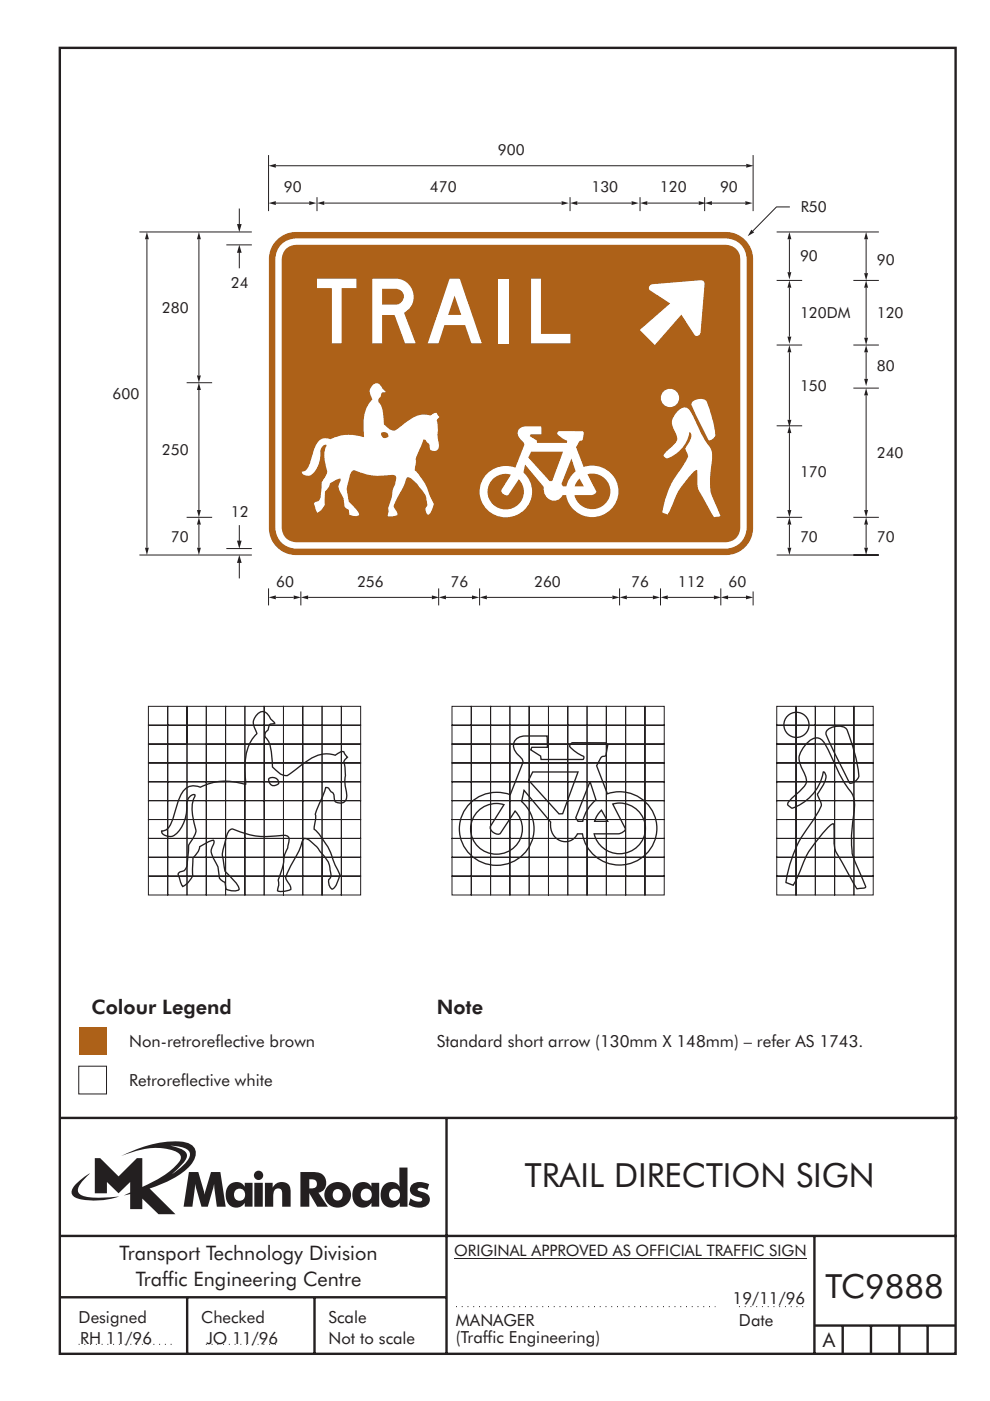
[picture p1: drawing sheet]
<svg xmlns="http://www.w3.org/2000/svg" width="210mm" height="297mm" viewBox="0 0 210 297" stroke-linecap="round" stroke-linejoin="round" font-family="sans-serif">
<g fill="none" stroke="#231f20" stroke-width=".51">
<path d="M12.7 10.1h189.9v276.9h-189.9zM12.7 237h190.3M94.7 236.9v50.1M12.7 262h190M12.7 275h82M39.7 275v12.1M66.7 275v12M172.7 262v25M172.7 281h30M178.7 281v6M184.7 281v6M190.7 281v6"/>
<path d="M196.7 281v6"/>
</g>
<path d="M96.7 277h55M156.7 277h14M16.7 285h20.3M43.6 285h15.1" fill="none" stroke="#231f20" stroke-width=".21" stroke-dasharray=".2 1" stroke-linecap="butt"/>
<path d="M36.1 242.9a5.8 5.8 0 0 1 3.9 1.1 1.58 1.58 0 0 1-.2 2l-1.1 1.2-2.3 1.8 .9-.8a6.5 6.5 0 0 0 2.3-3.2 2.43 2.43 0 0 0-2.2-1.8zM20.1 245.5v7.5h2.6v-2.4l2.4 2.4 2.5-2.4v2.2l-1.4 .7 1.4-.3v3.2h2.6v-2.3l3.4 3.3h3.6l-5.5-5.4a20.1 20.1 0 0 0 8.7-4.9 3.1 3.1 0 0 0 .7-3.8 3.8 3.8 0 0 0-3-1.3 25.1 25.1 0 0 0-12.4 3.1 16.1 16.1 0 0 1 11.1-1.1 1.56 1.56 0 0 1 1.4 1.9 17.9 17.9 0 0 1-8 5.8v-6.2h-1.2l-3.9 3.9-3.9-3.9zM16.2 251a1.82 1.82 0 0 0-.7 2.6 9.9 9.9 0 0 0 5.8 .9l2-.3 2-.5a22.2 22.2 0 0 1-7.7-.1 1.33 1.33 0 0 1-.8-2.3l1-1.2 1.3-1.3-1.4 .8zM65.6 250a1.13 1.13 0 0 1 1.2 .2 1.13 1.13 0 0 1 .3 1.2 1.26 1.26 0 0 1-1.5 .6zM63.7 248.5v7.3h1.9v-2.8l1.7 2.8h2.2l-2-2.9a2.25 2.25 0 0 0 1.6-2.7 2.25 2.25 0 0 0-2.6-1.7zM68.9 253.3a2.79 2.79 0 0 0 5.5 0 2.79 2.79 0 0 0-5.5 0zM70.9 252.3a1.15 1.15 0 0 1 1.8 1 1.15 1.15 0 0 1-1.8 1 1.46 1.46 0 0 1 0-2zM75.5 251.2a3.2 3.2 0 0 0 .4 4.6 2.13 2.13 0 0 0 2.9-.8v.8h1.6v-5h-1.7v.8a2.07 2.07 0 0 0-3.2-.4zM76.9 252.2a1.23 1.23 0 0 1 1.7 .3 1.23 1.23 0 0 1-.2 1.7 1.23 1.23 0 0 1-1.7-.1 1.54 1.54 0 0 1 .2-1.9zM84.7 247.5v4.1a2.16 2.16 0 0 0-2.3-.9 2.16 2.16 0 0 0-1.6 1.9 2.52 2.52 0 0 0 2.6 3.4 2.11 2.11 0 0 0 1.4-1v.8h1.6v-8.3zM82.9 252.3a1.24 1.24 0 0 1 1.9 1 1.24 1.24 0 0 1-1.9 1.1 1.47 1.47 0 0 1 0-2.1zM87.4 251.1a1.52 1.52 0 0 0-.4 1.7 1.52 1.52 0 0 0 1.4 .9 .82 .82 0 0 1 1.1 .8 2.07 2.07 0 0 1-2.5-.4l-.4 1.3a3.8 3.8 0 0 0 4 .2 1.56 1.56 0 0 0 .5-1.7 1.56 1.56 0 0 0-1.4-1.1 1.25 1.25 0 0 1-1.2-.6 1.21 1.21 0 0 1 1.7-.1l.4 .2 .4-1.2a3.7 3.7 0 0 0-3.6 0zM40.1 248.5l-1.2 7.3h1.9l.6-4.8 1.3 4.8h1.4l1.3-4.8 .6 4.8h1.9l-1.2-7.3h-2l-1.3 4.8-1.4-4.8zM48.7 251.2a3.2 3.2 0 0 0 .4 4.6 2.13 2.13 0 0 0 2.8-.8v.8h1.6v-5h-1.6v.8a2.07 2.07 0 0 0-3.2-.4zM50.1 252.2a1.23 1.23 0 0 1 1.6 .3 1.23 1.23 0 0 1-.2 1.7 1.23 1.23 0 0 1-1.7-.1 1.55 1.55 0 0 1 .3-1.9zM53.9 250.8v5h1.8v-5zM53.8 249.2a1 1 0 0 0 2 0 1 1 0 0 0-2 0zM56.2 250.8v5h1.7a5.4 5.4 0 0 1 .4-3.5 .91 .91 0 0 1 1.1-.2 .91 .91 0 0 1 .4 1v2.7h1.8v-2.9a2 2 0 0 0-1.4-2.3 2 2 0 0 0-2.4 1.2v-1z" fill-rule="evenodd" fill="#231f20"/>
<path d="M96.3 266.7h74.7" fill="none" stroke="#231f20" stroke-width=".21"/>
<path d="M16.7 217.8h5.9v5.9h-5.9z" fill-rule="evenodd" fill="#ad6118"/>
<path d="M16.7 226.1h5.9v5.8h-5.9z" fill-rule="evenodd" fill="#fff" stroke="#231f20" stroke-width=".21"/>
<path d="M54.8 151.2a1.31 1.31 0 0 1 2 .3l.7 1.1a.97 .97 0 0 1 .7 .8l-1 .2-.5 1.3a1.08 1.08 0 0 0-.1 1.8 4.6 4.6 0 0 1 .9 2.5l.3 3.4 .7 .7a3.1 3.1 0 0 0 2.4 1.1l3.3-2.4a7.4 7.4 0 0 1 6.9-1.9l.8-.5 .7-.3 .3 .1 .8 1.1-.2 .2a1.01 1.01 0 0 0-.5 1.4l.2 2.3-.1 1.6 .3 1.8a1.66 1.66 0 0 1-1.2 2.5l-1.1-.3-.2-.7a1.23 1.23 0 0 0-.7-1.4l-.5-.8-.7-.1-2.2 5.6 .1 1-.3 2.2 1 .9 1 1.6a12.4 12.4 0 0 1 2.3 4.8l1.2 2.4-.9 2.3-.8 .7-.2-.1a1.83 1.83 0 0 1 0-2.6l-.2-1.4a6.6 6.6 0 0 0-2.3-4.1 9.2 9.2 0 0 0-2.7-2.5 .82 .82 0 0 0-1 .9 19.4 19.4 0 0 1-2.3 4.9l-1.2 2.5 1 1.6 .2 .9-1.2 .3-1.1 .1-.6-.2 .1-.4a2.54 2.54 0 0 0 .1-1.8 16.3 16.3 0 0 0 1.3-5.2 7 7 0 0 0 1-3.5l-.1-.4-.4-.3-.6-.1-1.3 .1a16.4 16.4 0 0 1-9.6-1.4 2.2 2.2 0 0 0-1.4 2.1 8.3 8.3 0 0 0-.5 5.1l.3 1.7 1.7 1.7a3.8 3.8 0 0 1 1.3 2.2 3 3 0 0 1-2.8-.1l-.2-1.4-.7-.4a1.33 1.33 0 0 1-.6-1.5l-.2-1.4-1.2-2.4a2.36 2.36 0 0 1 .3-2.6l.1-.3-.1-.4-1 .3-2 1.1-.2 .9-1.2 1.5v3.8l-1.2 1.6-1 .7-1-2.6a1.35 1.35 0 0 1 1.3-.8l.5-.6 .2-.7 .3-3.2a2.14 2.14 0 0 1 .6-1.9 2.85 2.85 0 0 0 .6-3.5l-.4-1.8a6.8 6.8 0 0 1 .6-4.3l-.4-.1a2.08 2.08 0 0 0-1.4 2.3 7.2 7.2 0 0 1-3 6.5 2.27 2.27 0 0 1-2.3-.7v-.4l.7-.1a4 4 0 0 0 1.7-2.7l.6-2.1a8.3 8.3 0 0 1 2.3-4.3l.8-.3 .9-.1 1.2 .3 .9-.4a12.1 12.1 0 0 1 8.6-.2 28.6 28.6 0 0 1 .4-7.2l.4-1.2 .7-1.2 .9-1.1-.3-1a2.45 2.45 0 0 1 .7-3.4zM57 165a1.31 1.31 0 0 1 2.1 1.1 1.17 1.17 0 0 1-1.5 .4 1.17 1.17 0 0 1-.6-1.5z" fill="none" stroke="#231f20" stroke-width=".28"/>
<g fill="none" stroke="#231f20" stroke-width=".21">
<path d="M31.5 149.8h4.1v4h-4.1zM31.5 153.8h4.1v4h-4.1zM31.5 157.8h4.1v4h-4.1zM35.6 149.8h4v4h-4zM35.6 153.8h4v4h-4zM35.6 157.8h4v4h-4zM39.6 149.8h4.1v4h-4.1zM39.6 153.8h4.1v4h-4.1zM39.6 157.8h4.1v4h-4.1zM43.7 149.8h4.1v4h-4.1zM43.7 153.8h4.1v4h-4.1zM43.7 157.8h4.1v4h-4.1z"/>
<path d="M47.8 149.8h4.1v4h-4.1zM47.8 153.8h4.1v4h-4.1zM47.8 157.8h4.1v4h-4.1zM51.9 149.8h4.1v4h-4.1zM51.9 153.8h4.1v4h-4.1zM51.9 157.8h4.1v4h-4.1zM56 149.8h4.1v4h-4.1zM56 153.8h4.1v4h-4.1zM56 157.8h4.1v4h-4.1zM60.1 149.8h4.1v4h-4.1zM60.1 153.8h4.1v4h-4.1zM60.1 157.8h4.1v4h-4.1z"/>
<path d="M64.2 149.8h4.1v4h-4.1zM64.2 153.8h4.1v4h-4.1zM64.2 157.8h4.1v4h-4.1zM68.3 149.8h4.1v4h-4.1zM68.3 153.8h4.1v4h-4.1zM68.3 157.8h4.1v4h-4.1zM72.4 149.8h4.1v4h-4.1zM72.4 153.8h4.1v4h-4.1zM72.4 157.8h4.1v4h-4.1zM31.5 161.8h4.1v4h-4.1zM31.5 165.8h4.1v4h-4.1zM31.5 169.8h4.1v4h-4.1z"/>
<path d="M31.5 173.8h4.1v4h-4.1zM31.5 177.8h4.1v4h-4.1zM35.6 161.8h4v4h-4zM35.6 165.8h4v4h-4zM35.6 169.8h4v4h-4zM35.6 173.8h4v4h-4zM35.6 177.8h4v4h-4zM39.6 161.8h4.1v4h-4.1zM39.6 165.8h4.1v4h-4.1zM39.6 169.8h4.1v4h-4.1zM39.6 173.8h4.1v4h-4.1zM39.6 177.8h4.1v4h-4.1z"/>
<path d="M43.7 161.8h4.1v4h-4.1zM43.7 165.8h4.1v4h-4.1zM43.7 169.8h4.1v4h-4.1zM43.7 173.8h4.1v4h-4.1zM43.7 177.8h4.1v4h-4.1zM47.8 161.8h4.1v4h-4.1zM47.8 165.8h4.1v4h-4.1zM47.8 169.8h4.1v4h-4.1zM47.8 173.8h4.1v4h-4.1zM47.8 177.8h4.1v4h-4.1zM51.9 161.8h4.1v4h-4.1zM51.9 165.8h4.1v4h-4.1z"/>
<path d="M51.9 169.8h4.1v4h-4.1zM51.9 173.8h4.1v4h-4.1zM51.9 177.8h4.1v4h-4.1zM56 161.8h4.1v4h-4.1zM56 165.8h4.1v4h-4.1zM56 169.8h4.1v4h-4.1zM56 173.8h4.1v4h-4.1zM56 177.8h4.1v4h-4.1zM60.1 161.8h4.1v4h-4.1zM60.1 165.8h4.1v4h-4.1zM60.1 169.8h4.1v4h-4.1zM60.1 173.8h4.1v4h-4.1z"/>
<path d="M60.1 177.8h4.1v4h-4.1zM64.2 161.8h4.1v4h-4.1zM64.2 165.8h4.1v4h-4.1zM64.2 169.8h4.1v4h-4.1zM64.2 173.8h4.1v4h-4.1zM64.2 177.8h4.1v4h-4.1zM68.3 161.8h4.1v4h-4.1zM68.3 165.8h4.1v4h-4.1zM68.3 169.8h4.1v4h-4.1zM68.3 173.8h4.1v4h-4.1zM68.3 177.8h4.1v4h-4.1zM72.4 161.8h4.1v4h-4.1z"/>
<path d="M72.4 165.8h4.1v4h-4.1zM72.4 169.8h4.1v4h-4.1zM72.4 173.8h4.1v4h-4.1zM72.4 177.8h4.1v4h-4.1zM31.5 181.8h4.1v4h-4.1zM31.5 185.8h4.1v4h-4.1zM35.6 181.8h4v4h-4zM35.6 185.8h4v4h-4zM39.6 181.8h4.1v4h-4.1zM39.6 185.8h4.1v4h-4.1zM43.7 181.8h4.1v4h-4.1zM43.7 185.8h4.1v4h-4.1z"/>
<path d="M47.8 181.8h4.1v4h-4.1zM47.8 185.8h4.1v4h-4.1zM51.9 181.8h4.1v4h-4.1zM51.9 185.8h4.1v4h-4.1zM56 181.8h4.1v4h-4.1zM56 185.8h4.1v4h-4.1zM60.1 181.8h4.1v4h-4.1zM60.1 185.8h4.1v4h-4.1zM64.2 181.8h4.1v4h-4.1zM64.2 185.8h4.1v4h-4.1zM68.3 181.8h4.1v4h-4.1zM68.3 185.8h4.1v4h-4.1z"/>
<path d="M72.4 181.8h4.1v4h-4.1zM72.4 185.8h4.1v4h-4.1z"/>
</g>
<path d="M112.9 163.7h9.7l-3.3 8.8-.8 .1-6.4-7.2zM101.4 171.9a5.4 5.4 0 0 0 2.4 9 5.4 5.4 0 0 0 6.8-6.4l-.4-1.1-1-1.4-3.1 4.7a1.59 1.59 0 0 1-2.2-1.2l.1-.4 2.9-4.5a5.4 5.4 0 0 0-5.5 1.3zM129.9 170.5a5.4 5.4 0 0 1 6.9 6.1 5.4 5.4 0 0 1-8.6 3.4 5.5 5.5 0 0 1-2.2-3.2h5.1a1.72 1.72 0 0 0 1.5-1.1zM127.5 171.8l1.4 2.3h-2.8l.6-1.3zM109.5 156.7a2.22 2.22 0 0 0 .4 3.4l.2 .2a1.51 1.51 0 0 1 .8 1.4l-2.7 6.8a7.8 7.8 0 0 0-10.8 7.9 7.8 7.8 0 0 0 11.9 6 7.7 7.7 0 0 0 1.3-12.5l.5-2.3 5.6 6.7a3.3 3.3 0 0 0 1.1 3.4 3.3 3.3 0 0 0 3.6 .3l.6-.5 .4-.7h1.1a7.9 7.9 0 0 0 10.4 6.2 7.9 7.9 0 0 0 4.3-11.3 8 8 0 0 0-9.4-3.4l-2.3-6 .9-1.7 1.1-.4 .4-2.2-.4-.5h-7.1a.79 .79 0 0 0-.6 .8l1.3 1.2 1.6 .8v.6l-9 .1-.1-.7-2.1-1.3 .3-.6h3.3l-.1-2.4h-4.6l-.8 .1zM125.1 165.7l1.3 3.9a8.1 8.1 0 0 0-2.8 4.5h-1l-.5-.7z" fill-rule="evenodd" fill="#fff" stroke="#231f20" stroke-width=".28"/>
<g fill="none" stroke="#231f20" stroke-width=".21">
<path d="M39.6 81.1h5.4M39.6 109.7h5.4M42.2 111.2v4.9M95.8 149.8h4.1v4h-4.1zM95.8 153.8h4.1v4h-4.1zM95.8 157.8h4.1v4h-4.1zM99.9 149.8h4.1v4h-4.1zM99.9 153.8h4.1v4h-4.1zM99.9 157.8h4.1v4h-4.1zM104 149.8h4.1v4h-4.1zM104 153.8h4.1v4h-4.1zM104 157.8h4.1v4h-4.1z"/>
<path d="M108.1 149.8h4.1v4h-4.1zM108.1 153.8h4.1v4h-4.1zM108.1 157.8h4.1v4h-4.1zM112.2 149.8h4.1v4h-4.1zM112.2 153.8h4.1v4h-4.1zM112.2 157.8h4.1v4h-4.1zM116.3 149.8h4.1v4h-4.1zM116.3 153.8h4.1v4h-4.1zM116.3 157.8h4.1v4h-4.1zM120.4 149.8h4.1v4h-4.1zM120.4 153.8h4.1v4h-4.1zM120.4 157.8h4.1v4h-4.1z"/>
<path d="M124.5 149.8h4.1v4h-4.1zM124.5 153.8h4.1v4h-4.1zM124.5 157.8h4.1v4h-4.1zM128.6 149.8h4.1v4h-4.1zM128.6 153.8h4.1v4h-4.1zM128.6 157.8h4.1v4h-4.1zM132.7 149.8h4v4h-4zM132.7 153.8h4v4h-4zM132.7 157.8h4v4h-4zM136.7 149.8h4.1v4h-4.1zM136.7 153.8h4.1v4h-4.1zM136.7 157.8h4.1v4h-4.1z"/>
<path d="M164.7 149.8h4.1v4h-4.1zM164.7 153.8h4.1v4h-4.1zM164.7 157.8h4.1v4h-4.1zM168.8 149.8h4.1v4h-4.1zM168.8 153.8h4.1v4h-4.1zM168.8 157.8h4.1v4h-4.1zM172.9 149.8h4.1v4h-4.1zM172.9 153.8h4.1v4h-4.1zM172.9 157.8h4.1v4h-4.1zM177 149.8h4.1v4h-4.1zM177 153.8h4.1v4h-4.1zM177 157.8h4.1v4h-4.1z"/>
<path d="M181.1 149.8h4v4h-4zM181.1 153.8h4v4h-4zM181.1 157.8h4v4h-4zM95.8 161.8h4.1v4h-4.1zM95.8 165.8h4.1v4h-4.1zM95.8 169.8h4.1v4h-4.1zM95.8 173.8h4.1v4h-4.1zM95.8 177.8h4.1v4h-4.1zM99.9 161.8h4.1v4h-4.1zM99.9 165.8h4.1v4h-4.1zM99.9 169.8h4.1v4h-4.1zM99.9 173.8h4.1v4h-4.1z"/>
<path d="M99.9 177.8h4.1v4h-4.1zM104 161.8h4.1v4h-4.1zM104 165.8h4.1v4h-4.1zM104 169.8h4.1v4h-4.1zM104 173.8h4.1v4h-4.1zM104 177.8h4.1v4h-4.1zM108.1 161.8h4.1v4h-4.1zM108.1 165.8h4.1v4h-4.1zM108.1 169.8h4.1v4h-4.1zM108.1 173.8h4.1v4h-4.1zM108.1 177.8h4.1v4h-4.1zM112.2 161.8h4.1v4h-4.1z"/>
<path d="M112.2 165.8h4.1v4h-4.1zM112.2 169.8h4.1v4h-4.1zM112.2 173.8h4.1v4h-4.1zM112.2 177.8h4.1v4h-4.1zM116.3 161.8h4.1v4h-4.1zM116.3 165.8h4.1v4h-4.1zM116.3 169.8h4.1v4h-4.1zM116.3 173.8h4.1v4h-4.1zM116.3 177.8h4.1v4h-4.1zM120.4 161.8h4.1v4h-4.1zM120.4 165.8h4.1v4h-4.1zM120.4 169.8h4.1v4h-4.1z"/>
<path d="M120.4 173.8h4.1v4h-4.1zM120.4 177.8h4.1v4h-4.1zM124.5 161.8h4.1v4h-4.1zM124.5 165.8h4.1v4h-4.1zM124.5 169.8h4.1v4h-4.1zM124.5 173.8h4.1v4h-4.1zM124.5 177.8h4.1v4h-4.1zM128.6 161.8h4.1v4h-4.1zM128.6 165.8h4.1v4h-4.1zM128.6 169.8h4.1v4h-4.1zM128.6 173.8h4.1v4h-4.1zM128.6 177.8h4.1v4h-4.1z"/>
<path d="M132.7 161.8h4v4h-4zM132.7 165.8h4v4h-4zM132.7 169.8h4v4h-4zM132.7 173.8h4v4h-4zM132.7 177.8h4v4h-4zM136.7 161.8h4.1v4h-4.1zM136.7 165.8h4.1v4h-4.1zM136.7 169.8h4.1v4h-4.1zM136.7 173.8h4.1v4h-4.1zM136.7 177.8h4.1v4h-4.1zM164.7 161.8h4.1v4h-4.1zM164.7 165.8h4.1v4h-4.1z"/>
<path d="M164.7 169.8h4.1v4h-4.1zM164.7 173.8h4.1v4h-4.1zM164.7 177.8h4.1v4h-4.1zM168.8 161.8h4.1v4h-4.1zM168.8 165.8h4.1v4h-4.1zM168.8 169.8h4.1v4h-4.1zM168.8 173.8h4.1v4h-4.1zM168.8 177.8h4.1v4h-4.1zM172.9 161.8h4.1v4h-4.1zM172.9 165.8h4.1v4h-4.1zM172.9 169.8h4.1v4h-4.1zM172.9 173.8h4.1v4h-4.1z"/>
<path d="M172.9 177.8h4.1v4h-4.1zM177 161.8h4.1v4h-4.1zM177 165.8h4.1v4h-4.1zM177 169.8h4.1v4h-4.1zM177 173.8h4.1v4h-4.1zM177 177.8h4.1v4h-4.1zM181.1 161.8h4v4h-4zM181.1 165.8h4v4h-4zM181.1 169.8h4v4h-4zM181.1 173.8h4v4h-4zM181.1 177.8h4v4h-4zM95.8 181.8h4.1v4h-4.1z"/>
<path d="M95.8 185.8h4.1v4h-4.1zM99.9 181.8h4.1v4h-4.1zM99.9 185.8h4.1v4h-4.1zM104 181.8h4.1v4h-4.1zM104 185.8h4.1v4h-4.1zM108.1 181.8h4.1v4h-4.1zM108.1 185.8h4.1v4h-4.1zM112.2 181.8h4.1v4h-4.1zM112.2 185.8h4.1v4h-4.1zM116.3 181.8h4.1v4h-4.1zM116.3 185.8h4.1v4h-4.1zM120.4 181.8h4.1v4h-4.1z"/>
<path d="M120.4 185.8h4.1v4h-4.1zM124.5 181.8h4.1v4h-4.1zM124.5 185.8h4.1v4h-4.1zM128.6 181.8h4.1v4h-4.1zM128.6 185.8h4.1v4h-4.1zM132.7 181.8h4v4h-4zM132.7 185.8h4v4h-4zM136.7 181.8h4.1v4h-4.1zM136.7 185.8h4.1v4h-4.1zM164.7 181.8h4.1v4h-4.1zM164.7 185.8h4.1v4h-4.1zM168.8 181.8h4.1v4h-4.1z"/>
<path d="M168.8 185.8h4.1v4h-4.1zM172.9 181.8h4.1v4h-4.1zM172.9 185.8h4.1v4h-4.1zM177 181.8h4.1v4h-4.1zM177 185.8h4.1v4h-4.1zM181.1 181.8h4v4h-4zM181.1 185.8h4v4h-4z"/>
</g>
<g fill="none" stroke="#231f20" stroke-width=".28">
<path d="M171.1 157.6a2.32 2.32 0 0 1 3.2-.7l.6 .8 1 1.8a38.8 38.8 0 0 0 4.9 9 9.4 9.4 0 0 1 .1 5.3 21.1 21.1 0 0 0 0 7.9l2.6 6.2v.3l-1.8 .2-3.3-5.8a6.9 6.9 0 0 1-1.5-3.8l-.2-4.1a6.2 6.2 0 0 0-2.8 2.6 19.7 19.7 0 0 0-4.4 7.8l-1.3 2.6-1.6-.6a26.4 26.4 0 0 1 5.6-12.9l1.9-3.3a3.2 3.2 0 0 0-.7-2.1l-.1-.4a7.6 7.6 0 0 0 1.8-4l-.3-.7h-.3a9.6 9.6 0 0 1-6.7 7.6l-.7-.5-.1-.4a6.5 6.5 0 0 1 2-2.2 4.9 4.9 0 0 0 2-2.5l-.2-1.2-.6-1.2a3.8 3.8 0 0 1 .3-5.1zM175.4 154.8a3.5 3.5 0 0 1 3.9-.4l.3 .4a37.7 37.7 0 0 1 2.5 9.7 2.16 2.16 0 0 1-1.8 1.6l-.2-.2-4.5-9.1-.4-1-.1-.5z"/>
<circle cx="168.9" cy="153.7" r="2.67"/>
</g>
<g fill="#231f20">
<path d="M41.8 116.1h.8l-.4 1.6z"/>
<path d="M42.2 109.7l.4 1.5h-.8z"/>
</g>
<path d="M31.1 50.7v65.4" fill="none" stroke="#231f20" stroke-width=".21"/>
<g fill="#231f20">
<path d="M30.7 116.1h.9l-.5 1.6z"/>
<path d="M31.1 49.2l.5 1.5h-.9z"/>
</g>
<path d="M42.2 82.7v25.4" fill="none" stroke="#231f20" stroke-width=".21"/>
<g fill="#231f20">
<path d="M41.8 108.1h.8l-.4 1.6z"/>
<path d="M42.2 81.1l.4 1.6h-.8z"/>
</g>
<path d="M42.2 50.7v28.9" fill="none" stroke="#231f20" stroke-width=".21"/>
<g fill="#231f20">
<path d="M41.8 79.6h.8l-.4 1.5z"/>
<path d="M42.2 49.2l.4 1.5h-.8z"/>
</g>
<path d="M29.6 49.2h23.8M48 51.9h5.4M29.6 117.7h23.8M48 116.3h5.4M50.7 111.3v3.5" fill="none" stroke="#231f20" stroke-width=".21"/>
<path d="M50.2 114.6h1l-.5 1.7z" fill="#231f20"/>
<path d="M50.7 44.2v3.5" fill="none" stroke="#231f20" stroke-width=".21"/>
<path d="M50.2 47.5h1l-.5 1.7z" fill="#231f20"/>
<path d="M50.7 119.2v3.4" fill="none" stroke="#231f20" stroke-width=".21"/>
<path d="M50.7 117.6l.5 1.7h-1z" fill="#231f20"/>
<path d="M50.7 53.4v3.5" fill="none" stroke="#231f20" stroke-width=".21"/>
<path d="M50.7 51.9l.5 1.7h-1z" fill="#231f20"/>
<path d="M56.9 124.8v3.6M58.5 126.7h3.8M63.8 125.4v3M93 124.8v3.6M101.7 124.8v3.6M131.4 124.8v3.6M140 124.8v3.6M152.8 124.8v3.6M159.7 125.4v3" fill="none" stroke="#231f20" stroke-width=".21"/>
<g fill="#231f20">
<path d="M62.3 126.2l1.5 .5-1.5 .4z"/>
<path d="M56.9 126.7l1.6-.5v.9z"/>
</g>
<path d="M154.4 126.7h3.8" fill="none" stroke="#231f20" stroke-width=".21"/>
<g fill="#231f20">
<path d="M158.2 126.2l1.5 .5-1.5 .4z"/>
<path d="M152.8 126.7l1.6-.5v.9z"/>
</g>
<path d="M132.9 126.7h5.5" fill="none" stroke="#231f20" stroke-width=".21"/>
<g fill="#231f20">
<path d="M138.4 126.2l1.6 .5-1.6 .4z"/>
<path d="M131.4 126.7l1.5-.5v.9z"/>
</g>
<path d="M94.6 126.7h5.5" fill="none" stroke="#231f20" stroke-width=".21"/>
<g fill="#231f20">
<path d="M100.1 126.2l1.5 .5-1.5 .4z"/>
<path d="M93 126.7l1.6-.5v.9z"/>
</g>
<path d="M103.2 126.7h26.6" fill="none" stroke="#231f20" stroke-width=".21"/>
<g fill="#231f20">
<path d="M129.8 126.2l1.6 .5-1.6 .4z"/>
<path d="M101.7 126.7l1.5-.5v.9z"/>
</g>
<path d="M141.6 126.7h9.8" fill="none" stroke="#231f20" stroke-width=".21"/>
<g fill="#231f20">
<path d="M151.4 126.2l1.5 .5-1.5 .4z"/>
<path d="M140 126.7l1.6-.5v.9z"/>
</g>
<path d="M65.3 126.7h26.3" fill="none" stroke="#231f20" stroke-width=".21"/>
<g fill="#231f20">
<path d="M91.6 126.2l1.5 .5-1.5 .4z"/>
<path d="M63.8 126.7l1.5-.5v.9z"/>
</g>
<path d="M164.7 59.5h5.4M164.7 49.2h21.6M180.9 59.5h5.4M164.7 73.2h5.4M180.9 73.2h5.4M164.7 90.3h5.4M180.9 82.3h5.4M164.7 109.7h5.4M164.7 117.7h21.6M167.4 111.2v4.9M180.9 109.7h5.4" fill="none" stroke="#231f20" stroke-width=".21"/>
<g fill="#231f20">
<path d="M167 116.1h.8l-.4 1.6z"/>
<path d="M167.4 109.7l.4 1.5h-.8z"/>
</g>
<path d="M183.6 111.2v4.9" fill="none" stroke="#231f20" stroke-width=".21"/>
<g fill="#231f20">
<path d="M183.2 116.1h.9l-.5 1.6z"/>
<path d="M183.6 109.7l.5 1.5h-.9z"/>
</g>
<path d="M183.6 83.8v24.3" fill="none" stroke="#231f20" stroke-width=".21"/>
<g fill="#231f20">
<path d="M183.2 108.1h.9l-.5 1.6z"/>
<path d="M183.6 82.3l.5 1.5h-.9z"/>
</g>
<path d="M183.6 74.7v5.6" fill="none" stroke="#231f20" stroke-width=".21"/>
<g fill="#231f20">
<path d="M183.2 80.3h.9l-.5 1.6z"/>
<path d="M183.6 73.2l.5 1.5h-.9z"/>
</g>
<path d="M183.6 50.7v7.2" fill="none" stroke="#231f20" stroke-width=".21"/>
<g fill="#231f20">
<path d="M183.2 57.9h.9l-.5 1.6z"/>
<path d="M183.6 49.2l.5 1.5h-.9z"/>
</g>
<path d="M183.6 61v10.6" fill="none" stroke="#231f20" stroke-width=".21"/>
<g fill="#231f20">
<path d="M183.2 71.6h.9l-.5 1.6z"/>
<path d="M183.6 59.5l.5 1.5h-.9z"/>
</g>
<path d="M167.4 91.8v16.3" fill="none" stroke="#231f20" stroke-width=".21"/>
<g fill="#231f20">
<path d="M167 108.1h.8l-.4 1.6z"/>
<path d="M167.4 90.3l.4 1.5h-.8z"/>
</g>
<path d="M167.4 74.7v14.3" fill="none" stroke="#231f20" stroke-width=".21"/>
<g fill="#231f20">
<path d="M167 89h.8l-.4 1.6z"/>
<path d="M167.4 73.2l.4 1.5h-.8z"/>
</g>
<path d="M167.4 61v10.4" fill="none" stroke="#231f20" stroke-width=".21"/>
<g fill="#231f20">
<path d="M167 71.4h.8l-.4 1.5z"/>
<path d="M167.4 59.5l.4 1.5h-.8z"/>
</g>
<path d="M167.4 50.7v7" fill="none" stroke="#231f20" stroke-width=".21"/>
<g fill="#231f20">
<path d="M167 57.7h.8l-.4 1.5z"/>
<path d="M167.4 49.2l.4 1.5h-.8z"/>
</g>
<path d="M167.5 43.9h-2.9l-5 5.1" fill="none" stroke="#231f20" stroke-width=".21"/>
<path d="M159.3 48.7l.6 .6-1.4 .8z" fill="#231f20"/>
<path d="M58.7 50.9a5.7 5.7 0 0 1 4-1.7h91.2a5.7 5.7 0 0 1 5.8 5.7v57.1a5.7 5.7 0 0 1-5.8 5.7h-91.2a5.7 5.7 0 0 1-5.7-5.7v-57.1a5.7 5.7 0 0 1 1.7-4zM59.4 52.1a4.5 4.5 0 0 1 3.4-1.6h91.1a4.4 4.4 0 0 1 4.4 4.4v57a4.4 4.4 0 0 1-4.4 4.4h-91.1a4.4 4.4 0 0 1-4.4-4.4v-57a4.8 4.8 0 0 1 1-2.8zM60.4 53a3.2 3.2 0 0 1 2.4-1.1h91.1a3 3 0 0 1 3.1 3.1v56.9a3 3 0 0 1-3.1 3.1h-91.1a3.1 3.1 0 0 1-3.1-3.1v-56.9l.1-.8z" fill-rule="evenodd" fill="#ad6118"/>
<g fill="#fff">
<path d="M137.8 60.5l.6-.2 10.1-.9a.75 .75 0 0 1 .9 .9l-1 10.5a.74 .74 0 0 1-1.1 .2l-2.8-4.3-5.7 6.5-1.6-1.6-1.6-1.6 6.5-5.7-4.3-2.8a.69 .69 0 0 1 0-1z" fill-rule="evenodd"/>
<path d="M80.9 91.7a.85 .85 0 0 0 .4 1.1 .85 .85 0 0 0 1.1-.3 .95 .95 0 0 0-1.5-.8zM79 81.7a1.85 1.85 0 0 0-.2 2.5l.1 .5a8.1 8.1 0 0 0-1.8 6.8l.1 1.2a9.1 9.1 0 0 0-7.1 .4 2.28 2.28 0 0 0-3.3 1.6l-.8 2.6a4 4 0 0 1-1.4 2.6l-.6 .1a1.2 1.2 0 0 0 1.7 .8 5.3 5.3 0 0 0 2.2-4.8 1.22 1.22 0 0 1 1.3-1.6 8.2 8.2 0 0 0 .2 5.7l-.5 1.2a2.53 2.53 0 0 0-.7 2.2l-.2 1.9a1.26 1.26 0 0 1-1.3 1.1l-.1 .3 .7 1.9a2.7 2.7 0 0 0 1.5-3.1l.1-.4a1.33 1.33 0 0 1 .6-1.6l.5-1.1 .9-.6 1.2-.4v.6a2.18 2.18 0 0 0 .3 2.7l.4 .8 .2 1.1a1.27 1.27 0 0 0 .9 1.4l.2 1 .4 .2a1.9 1.9 0 0 0 1.6-.1 7 7 0 0 0-2.2-2.9 8.1 8.1 0 0 1 0-4.5l.3-1a1.25 1.25 0 0 1 .9-1.1 12.9 12.9 0 0 0 8.1 1l.5 .1a1.24 1.24 0 0 1 .1 1.5l-.5 1.4a12.5 12.5 0 0 1-1 4l.1 .8-.2 .8a2.09 2.09 0 0 0 2.1-.1l-.1-.4-.8-1.5 1-2.1a13.5 13.5 0 0 0 1.8-3.8l.2-.2a5.7 5.7 0 0 1 2.7 2.3 4.4 4.4 0 0 1 1.4 3.8 1.24 1.24 0 0 0 .3 1.8 3.6 3.6 0 0 0 1.2-2.2l-.8-1.7a11.8 11.8 0 0 0-3.3-5.5l.2-1a8.3 8.3 0 0 1 1.3-4.4l.3-1.1a.9 .9 0 0 1 .9 .7 1.25 1.25 0 0 1 .5 1.2 1.08 1.08 0 0 0 1.5 .4 1.08 1.08 0 0 0 .4-1.4l-.2-1.5-.1-3a.9 .9 0 0 1 .5-1.2l-.6-.8a1.48 1.48 0 0 0-1.3 .5 5.1 5.1 0 0 0-4.9 1.2l-2 1.6a1.52 1.52 0 0 1-2.3-.3l-.7-.6a9 9 0 0 0-.8-4.4 .87 .87 0 0 1 .1-1.5 .87 .87 0 0 1 .5-.9l.5-.2-.5-.5a2.01 2.01 0 0 0-1.4-1.3z" fill-rule="evenodd"/>
<path d="M140.1 84.4a1.95 1.95 0 0 1 3.9 0 1.95 1.95 0 0 1-3.9 0zM146.9 85.1a2.19 2.19 0 0 1 3 .1 28.3 28.3 0 0 1 1.8 7 1.64 1.64 0 0 1-1.3 1.2l-.2-.1-3.6-7.4v-.4zM143.6 87.3a3 3 0 0 0-.4 4.3 1.97 1.97 0 0 1-.7 3l-1.2 1.1-.6 .8 .1 .3 .4 .4a4.5 4.5 0 0 0 2.9-1.6 7 7 0 0 0 2.1-4l.1 .1a1.38 1.38 0 0 1 0 1.7l-1 1.6 .6 1.6a25 25 0 0 1-3.2 5.2 19.7 19.7 0 0 0-2.3 6.9l1.1 .4 .4-.7a22.7 22.7 0 0 1 3.6-6.5l2-2.2 .2-.1 .1 .2 .1 .6a6.5 6.5 0 0 0 1.2 5.2l2.1 3.8 .2 .2h.3a.83 .83 0 0 0 1-.3l-.3-.7a17.6 17.6 0 0 1-1.8-4.8l-.1-2.5 .4-3.1a4.3 4.3 0 0 0-1.1-4.3l-.9-1.6-1.6-3.4a4 4 0 0 0-2-2.5l-.6 .1z" fill-rule="evenodd"/>
<path d="M112.6 95.8h6.8l-2.3 6.2h-.6l-4.5-5zM104.5 101.6a3.8 3.8 0 0 0 .1 5.3 3.8 3.8 0 0 0 5.3 0 3.8 3.8 0 0 0 .1-5.3l-2.2 3.3a1.03 1.03 0 0 1-1.4-1.1l1.9-3.2a3.8 3.8 0 0 0-3.8 1zM124.6 100.5a3.8 3.8 0 0 1 4.7 4.9 3.8 3.8 0 0 1-6.6 1.3l-.7-1.1-.2-.6h3.6a1.14 1.14 0 0 0 1-.8zM122.9 101.5l.9 1.6h-2l.4-.7zM110 91.1a2.15 2.15 0 0 0 1 2.6l.1 .7-1.8 4.8a5.5 5.5 0 0 0-7.6 5.8 5.5 5.5 0 0 0 8.8 3.6 5.4 5.4 0 0 0 .5-8.4l.3-1.7 4 4.7a2.19 2.19 0 0 0 1.2 2.7 2.19 2.19 0 0 0 2.8-.9h.7a5.5 5.5 0 0 0 8 4.1 5.5 5.5 0 0 0 1.5-8.8 5.6 5.6 0 0 0-5.7-1.3l-1.7-4.2 .2-.3a1.36 1.36 0 0 1 1.2-1.2l.3-1.5-.2-.4h-5l-.4 .4v.2l1.1 .9 .9 .5-.1 .5h-6.2l-.1-.5-1.5-.9 .2-.4h2.3v-1.7l-3.9 .1zM121.2 97.2l.8 2.7-1.2 1.4-.7 1.8h-.7l-.4-.5z" fill-rule="evenodd"/>
</g>
<path d="M56.9 32.9v11.9M159.7 32.9v11.9M58.5 43.1h7.1M67.2 41.8v3M120.9 41.8v3M135.7 41.8v3M149.4 41.8v3" fill="none" stroke="#231f20" stroke-width=".21"/>
<g fill="#231f20">
<path d="M65.6 42.6l1.5 .5-1.5 .4z"/>
<path d="M56.9 43.1l1.6-.5v.9z"/>
</g>
<path d="M58.5 35.1h99.7" fill="none" stroke="#231f20" stroke-width=".21"/>
<g fill="#231f20">
<path d="M158.2 34.7l1.6 .4-1.6 .5z"/>
<path d="M56.9 35.1l1.6-.4v.9z"/>
</g>
<path d="M150.9 43.1h7.1" fill="none" stroke="#231f20" stroke-width=".21"/>
<g fill="#231f20">
<path d="M158 42.6l1.6 .5-1.6 .4z"/>
<path d="M149.4 43.1l1.5-.5v.9z"/>
</g>
<path d="M137.2 43.1h10.9" fill="none" stroke="#231f20" stroke-width=".21"/>
<g fill="#231f20">
<path d="M148.1 42.6l1.6 .5-1.6 .4z"/>
<path d="M135.7 43.1l1.5-.5v.9z"/>
</g>
<path d="M122.4 43.1h11.5" fill="none" stroke="#231f20" stroke-width=".21"/>
<g fill="#231f20">
<path d="M133.9 42.6l1.6 .5-1.6 .4z"/>
<path d="M120.9 43.1l1.5-.5v.9z"/>
</g>
<path d="M68.8 43.1h50.3" fill="none" stroke="#231f20" stroke-width=".21"/>
<g fill="#231f20">
<path d="M119.1 42.6l1.5 .5-1.5 .4z"/>
<path d="M67.2 43.1l1.6-.5v.9z"/>
</g>
<text font-size="13.7" fill="#fff" x="67.2" y="72.8">TRAIL</text>
<g font-size="7.1" fill="#231f20">
<text x="111.3" y="251.7">TRAIL DIRECTION SIGN</text>
<text x="175" y="275.1">TC9888</text>
</g>
<g font-size="4.2" fill="#231f20">
<text x="19.4" y="214.9">Colour Legend</text>
<text x="92.6" y="214.9">Note</text>
<text x="25.3" y="267">Transport Technology Division</text>
<text x="28.8" y="272.6">Traffic Engineering Centre</text>
<text x="174.4" y="285.6">A</text>
</g>
<g font-size="3.5" fill="#231f20">
<text x="27.4" y="222">Non-retroreflective brown</text>
<text x="92.6" y="222">Standard short arrow (130mm X 148mm) – refer AS 1743.</text>
<text x="27.4" y="230.3">Retroreflective white</text>
<text x="16.7" y="280.5">Designed</text>
<text x="42.7" y="280.5">Checked</text>
<text x="69.7" y="280.5">Scale</text>
<text x="96.7" y="281">MANAGER</text>
<text x="155.3" y="276.4">19/11/96</text>
<text x="156.7" y="281">Date</text>
<text x="17" y="284.9">RH 11/96</text>
<text x="43.8" y="284.9">JO 11/96</text>
<text x="69.7" y="284.9">Not to scale</text>
<text x="96.7" y="284.8">(Traffic Engineering)</text>
</g>
<text font-size="3.4" fill="#231f20" x="96.3" y="266.4">ORIGINAL APPROVED AS OFFICIAL TRAFFIC SIGN</text>
<g font-size="3.2" fill="#231f20">
<text x="105.6" y="32.9">900</text>
<text x="60.2" y="40.8">90</text>
<text x="91.1" y="40.8">470</text>
<text x="125.4" y="40.8">130</text>
<text x="139.9" y="40.8">120</text>
<text x="152.7" y="40.8">90</text>
<text x="169.8" y="44.9">R50</text>
<text x="169.6" y="55.3">90</text>
<text x="185.9" y="56.2">90</text>
<text x="49" y="61.2">24</text>
<text x="34.3" y="66.3">280</text>
<text x="169.6" y="67.3">120DM</text>
<text x="185.9" y="67.5">120</text>
<text x="169.6" y="83">150</text>
<text x="185.9" y="78.6">80</text>
<text x="23.9" y="84.6">600</text>
<text x="34.3" y="96.5">250</text>
<text x="169.6" y="101.1">170</text>
<text x="185.9" y="97.1">240</text>
<text x="49" y="109.7">12</text>
<text x="36.2" y="114.8">70</text>
<text x="169.6" y="114.8">70</text>
<text x="185.9" y="114.8">70</text>
<text x="58.6" y="124.4">60</text>
<text x="75.7" y="124.4">256</text>
<text x="95.5" y="124.4">76</text>
<text x="113.2" y="124.4">260</text>
<text x="133.9" y="124.4">76</text>
<text x="143.7" y="124.4">112</text>
<text x="154.4" y="124.4">60</text>
</g>
</svg>
